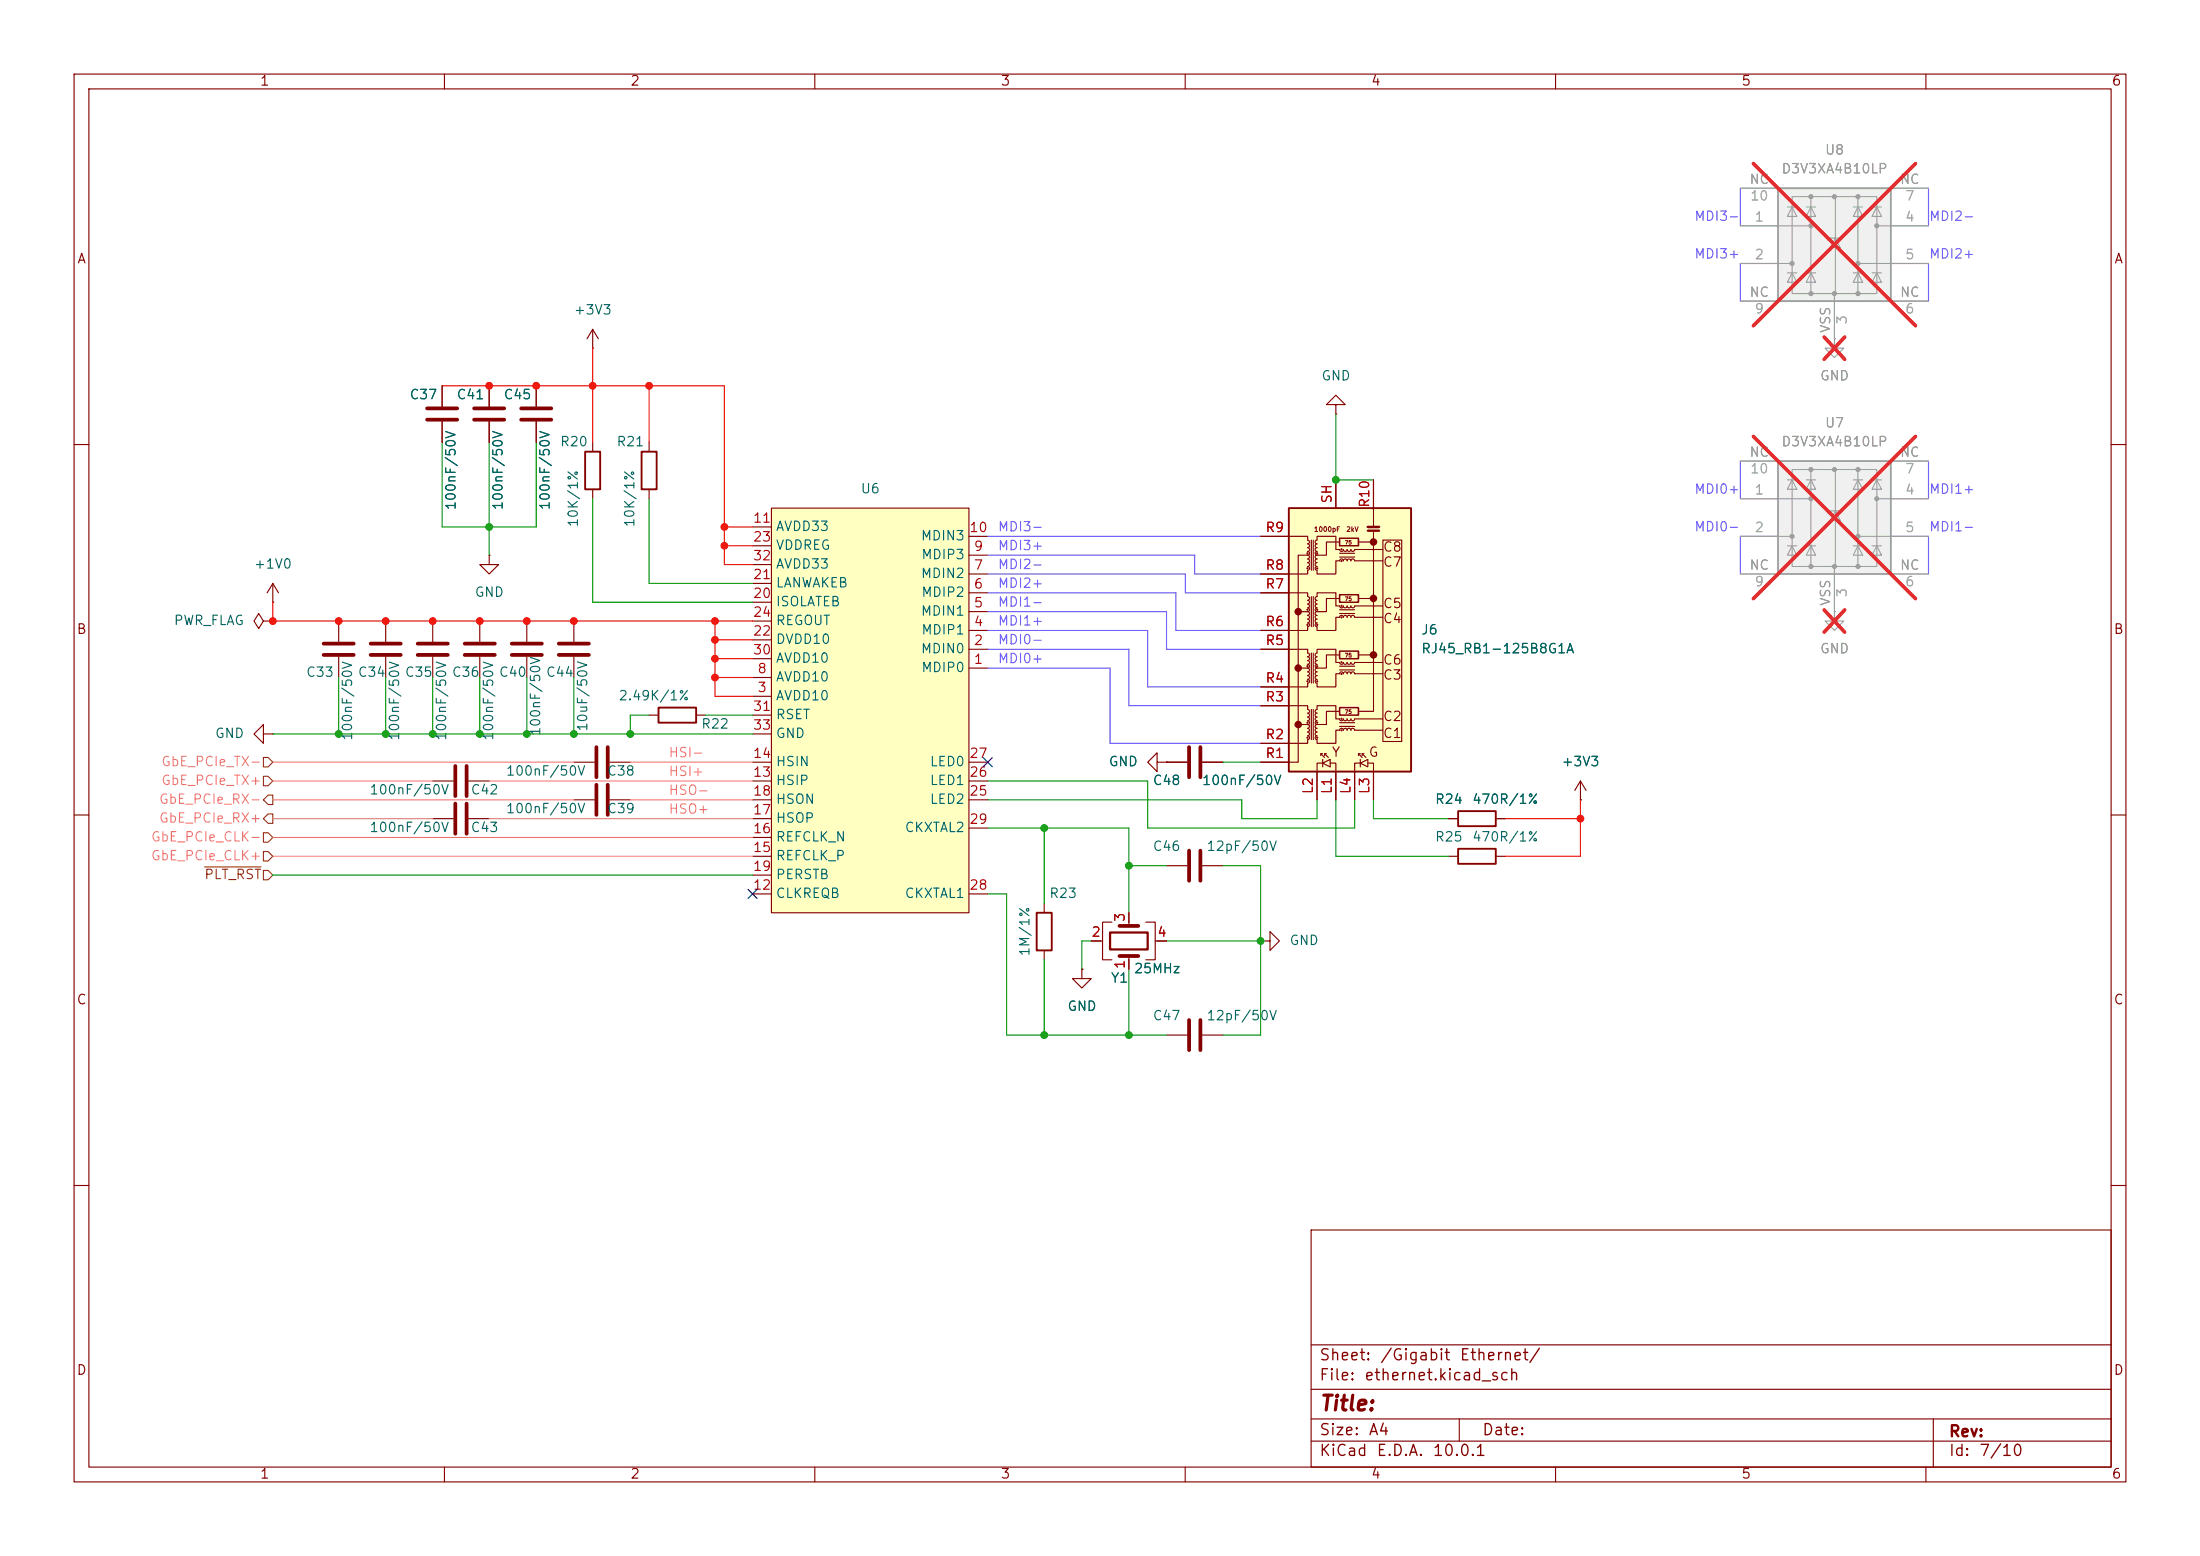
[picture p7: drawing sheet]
<svg xmlns="http://www.w3.org/2000/svg" width="297mm" height="210mm" viewBox="0 0 297 210" stroke-linecap="round" stroke-linejoin="round" font-family="sans-serif">
<g fill="none" stroke="#840000" stroke-width=".15">
<path d="M10 10h277v190h-277zM12 12h273v186h-273zM60 10v2M110 10v2M160 10v2M210 10v2M260 10v2M10 60h2M66 74.9v1.3h1.3l-1.3 1.3-1.2-1.3h1.2M66 74.9h.1M285 60h2M10 110h2"/>
<path d="M285 110h2M10 160h2M177 166h108v32h-108zM285 160h2M60 198v2M110 198v2M160 198v2M177 194.5h108M177 191.5h108M177 187.5h108M177 181.5h108M197 191.5v3"/>
<path d="M210 198v2M260 198v2M261 191.5v6.5"/>
</g>
<path d="M174 68.6h16.5v35.5h-16.5z" fill="#ffffc2"/>
<g fill="#840000" stroke="#840000" stroke-width=".51">
<circle cx="185.4" cy="88.4" r=".25"/>
<circle cx="185.4" cy="80.8" r=".25"/>
<circle cx="185.4" cy="73.2" r=".25"/>
<circle cx="175.3" cy="97.8" r=".25"/>
<circle cx="175.3" cy="90.2" r=".25"/>
<circle cx="175.3" cy="82.5" r=".25"/>
</g>
<g fill="none" stroke="#840000" stroke-width=".15">
<path d="M80 47h.1M80 44.5l-.8 1.2M80 44.5l.8 1.2M80 44.5v2.5M170.2 72.4h6.3v.5l.2 .1 .1 .1-.1 .2-.2 .1 .2 .1 .1 .2-.1 .1-.2 .1 .2 .1 .1 .2-.1 .2h-.2l.2 .1 .1 .2-.1 .2h-.2M176.5 74.9l.3 .2-.1 .2-.2 .1 .2 .1 .1 .3-.3 .1 .2 .1 .1 .2-.1 .2-.2 .1h.2l.1 .2-.1 .2-.2 .1v.5h-6.3M176.5 74.9h-1.2v28h-5.1M177 72.9v4.1M177.3 72.9v4.1M177.8 74.9l-.2 .1-.1 .2 .1 .2h.2l-.2 .1-.1 .2 .1 .2h.2l-.2 .1-.1 .2 .1 .2 .2 .1h-.2l-.1 .2 .1 .2 .2 .1v.5h2.5v-1.8h.5l.3-.3 .2 .1 .1 .2v-.2l.2-.1 .2 .1 .1 .2v-.2l.2-.1 .2 .1 .1 .2v-.2l.2-.1 .2 .1 .1 .2h3.8M180.3 64.8v3.8M180.8 73.2h-1.7v1.7h-1.3"/>
<path d="M180.8 74.7h2.1M180.8 75.2h2.1M183.4 73.2h2M185.4 71.6v24.4h-2M185.4 64.8v6.3M186.7 72.9h2.5v27.2h-2.5zM186.7 74.2h-3.8l-.1 .1-.2 .1-.2-.1v-.1l-.2 .2h-.2l-.1-.2-.1 .2h-.2l-.2-.2-.1 .2h-.2l-.3-.2h-.5v-1.8h-2.5v.5l-.2 .1-.1 .1 .1 .2 .2 .1-.2 .1-.1 .2 .1 .1 .2 .1-.2 .2v.2l.2 .1-.2 .1v.2l.2 .2M170.2 95.3h6.3v.5h.2l.1 .2-.1 .2-.2 .1h.2l.1 .2-.1 .2-.2 .1h.2l.1 .2-.1 .2-.2 .1M170.2 87.6h6.3v.5l.2 .1 .1 .2-.1 .2h-.2M170.2 80h6.3v.5l.2 .1 .1 .2-.1 .1-.2 .1 .2 .1 .1 .2-.1 .2h-.2l.2 .1 .1 .2-.1 .2h-.2l.2 .1 .1 .2-.1 .2-.2 .1M175.3 97.8h1.3l.2 .3-.3 .2M175.3 90.2h1.2"/>
<path d="M175.3 82.6h1.2M176.5 98.8l.3 .2-.1 .2-.2 .1 .2 .1 .1 .2-.1 .2h-.2v.5h-6.3M176.5 90.2l.3 .2-.1 .2-.2 .1 .2 .1 .1 .2-.3 .2 .2 .1 .1 .1-.1 .2-.2 .1 .2 .1 .1 .2-.1 .1-.2 .1v.5h-6.3M176.5 88.6l.3 .3-.1 .2-.2 .1 .2 .1 .1 .2-.3 .2h.2l.1 .2-.1 .2-.2 .1M176.5 82.6l.3 .2-.1 .2-.2 .1 .2 .1 .1 .2-.3 .2h.2l.1 .2-.1 .2-.2 .1h.2l.1 .2-.1 .2-.2 .1v.5h-6.3M176.5 98.3l.2 .1 .1 .1-.1 .2-.2 .1M176.5 97.3l.2 .1 .1 .1-.1 .2-.2 .1M177 80.5v4.1M177 88.1v4.1M177 95.8v4M177.3 80.5v4.1M177.3 88.1v4.1"/>
<path d="M177.3 95.8v4M177.8 98.3l-.2 .1-.1 .1 .1 .2 .2 .1-.2 .1-.1 .2 .1 .1 .2 .1-.2 .1-.1 .2 .1 .1 .2 .1v.5h2.5v-1.7h.5l.3-.3 .2 .1 .1 .2v-.2l.2-.1 .2 .1 .1 .2v-.2l.2-.1 .2 .1 .1 .2v-.2l.2-.1 .2 .1 .1 .2h3.8M177.8 90.2h-.2l-.1 .2 .1 .2 .2 .1h-.2l-.1 .2 .1 .2 .2 .1-.2 .1-.1 .1 .1 .2 .2 .1-.2 .1-.1 .2 .1 .1 .2 .1v.5h2.5v-1.8h.5l.3-.2h.2l.1 .2v-.1l.2-.1 .2 .1 .1 .1v-.1l.2-.1 .2 .1 .1 .1v-.1l.2-.1 .2 .1 .1 .1h3.8M177.8 82.5l-.2 .1-.1 .2 .1 .2 .2 .1h-.2l-.1 .2 .1 .2 .2 .1h-.2l-.1 .2 .1 .2 .2 .1-.2 .1-.1 .1 .1 .2 .2 .1v.5h2.5v-1.8h.5l.3-.2h.2l.1 .2v-.2h.2h.2l.1 .2v-.2h.2h.2l.1 .2v-.2h.2h.2l.1 .2h3.8M177.8 97.8l-.2 .1-.1 .1 .1 .2 .2 .1M177.8 97.3l-.2 .1v.1v.2l.2 .1M180.8 96h-1.7v1.8h-1.3M180.8 88.4h-1.7v1.8h-1.3l-.2-.2v-.2l.2-.1-.2-.2v-.3h.2l-.2-.2v-.2l.2-.2h-.2l-.1-.2 .1-.2 .2-.1v-.5h2.5v1.8h.5l.3 .3 .2-.1 .1-.2v.2l.2 .1 .2-.1 .1-.2v.2l.2 .1 .2-.1 .1-.2v.2l.2 .1 .2-.1 .1-.2h3.8M180.8 80.8h-1.7v1.8h-1.3M180.8 97.5h2.1M180.8 89.9h2.1M180.8 82.3h2.1"/>
<path d="M180.8 98h2.1M180.8 90.4h2.1M180.8 82.8h2.1M183.4 88.4h2M183.4 80.8h2M186.7 97h-3.8l-.1 .2-.2 .1-.2-.1v-.2l-.2 .3-.2-.1-.1-.2-.1 .2-.2 .1-.2-.3-.1 .2-.2 .1-.3-.3h-.5v-1.7h-2.5v.5h-.2l-.1 .2 .1 .2 .2 .1-.2 .2v.2l.2 .1-.2 .1v.2l.2 .2M186.7 81.8h-3.8l-.1 .2h-.2h-.2v-.2l-.2 .2h-.2l-.1-.2-.1 .2h-.2l-.2-.2-.1 .2h-.2l-.3-.2h-.5v-1.8h-2.5v.5l-.2 .1-.1 .2 .1 .2h.2l-.2 .1-.1 .2 .1 .2h.2l-.2 .2v.2l.2 .1-.2 .1v.2l.2 .3M178.3 101.7l.5 .5M178.6 103l1-.5v1zM178.6 101.7h-.3v.3M178.6 103h-.8v5M178.6 102.5v1"/>
<path d="M178.8 101.7l.5 .5M179.1 101.7h-.3v.3M179.6 103h.7v5M183.4 101.7l.5 .5M183.6 103l1.1-.5v1zM183.6 101.7h-.2v.3M183.6 103h-.7v5M183.6 102.5v1M183.9 101.7l.5 .5M184.1 101.7h-.2v.3M184.7 103h.7v5"/>
</g>
<path d="M174 68.6h16.5v35.5h-16.5z" fill="none" stroke="#840000" stroke-width=".25"/>
<path d="M184.7 71.6h1.5" fill="none" stroke="#840000" stroke-width=".3"/>
<path d="M184.7 71.1h1.5" fill="none" stroke="#840000" stroke-width=".33"/>
<path d="M180.8 72.6h2.6v1.1h-2.6zM180.8 95.5h2.6v1h-2.6zM180.8 87.9h2.6v1h-2.6zM180.8 80.3h2.6v1h-2.6z" fill="none" stroke="#840000" stroke-width=".2"/>
<g fill="#840000" stroke="#840000" stroke-width=".14">
<circle cx="181.1" cy="98.6" r=".08"/>
<circle cx="181.1" cy="97" r=".08"/>
<circle cx="181.1" cy="91" r=".08"/>
<circle cx="181.1" cy="89.4" r=".08"/>
<circle cx="181.1" cy="83.3" r=".08"/>
<circle cx="181.1" cy="81.8" r=".08"/>
<circle cx="181.1" cy="75.7" r=".08"/>
<circle cx="181.1" cy="74.1" r=".08"/>
<circle cx="177.8" cy="99.6" r=".08"/>
<circle cx="177.8" cy="97.5" r=".08"/>
<circle cx="177.8" cy="91.9" r=".08"/>
<circle cx="177.8" cy="89.9" r=".08"/>
<circle cx="177.8" cy="84.3" r=".08"/>
<circle cx="177.8" cy="82.3" r=".08"/>
<circle cx="177.8" cy="76.7" r=".08"/>
<circle cx="177.8" cy="74.7" r=".08"/>
<circle cx="176.5" cy="99.6" r=".08"/>
<circle cx="176.5" cy="97.5" r=".08"/>
<circle cx="176.5" cy="91.9" r=".08"/>
<circle cx="176.5" cy="89.9" r=".08"/>
<circle cx="176.5" cy="84.3" r=".08"/>
<circle cx="176.5" cy="82.3" r=".08"/>
<circle cx="176.5" cy="76.7" r=".08"/>
<circle cx="176.5" cy="74.7" r=".08"/>
</g>
<path d="M240 62.2h15.3v15.3h-15.3z" fill="#f0f0f0"/>
<g fill="none" stroke="#a1a1a1" stroke-width=".15">
<path d="M234.9 67.3h9.6M234.9 72.4h7M234.9 77.5h5.1M234.9 62.2h5.1M241.3 64.8h1.3M241.3 73.7h1.3M241.9 63.4h11.5v13.1h-11.5zM241.9 64.8l.7 1.2h-1.3zM241.9 73.7l.7 1.2h-1.3zM243.8 64.8h1.3M243.8 73.7h1.3M244.5 64.8l.6 1.2h-1.3z"/>
<path d="M244.5 73.7l.6 1.2h-1.3zM244.5 63.4v13.1M247.6 76.5v6.1M247.8 69l.6 1.2h-1.3zM247.8 63.4v13.1M248.8 68.7l-.4 .3h-1.3l-.3 .2M250.2 64.8h1.3M250.2 73.7h1.3M250.8 64.8l.7 1.2h-1.3zM250.8 73.7l.7 1.2h-1.3zM250.8 63.4v13.1M250.8 72.4h9.5"/>
<path d="M252.7 64.8h1.3M252.7 73.7h1.3M253.4 64.8l.6 1.2h-1.3zM253.4 73.7l.6 1.2h-1.3zM253.4 67.3h6.9M255.3 77.5h5M255.3 62.2h5"/>
</g>
<path d="M240 62.2h15.3v15.3h-15.3z" fill="none" stroke="#a1a1a1" stroke-width=".25"/>
<g fill="#a1a1a1" stroke="#a1a1a1" stroke-width=".15">
<circle cx="241.9" cy="72.4" r=".28"/>
<circle cx="244.5" cy="63.4" r=".28"/>
<circle cx="244.5" cy="67.3" r=".28"/>
<circle cx="244.5" cy="76.5" r=".28"/>
<circle cx="247.6" cy="63.4" r=".28"/>
<circle cx="247.6" cy="76.5" r=".28"/>
<circle cx="250.8" cy="63.4" r=".28"/>
<circle cx="250.8" cy="72.4" r=".28"/>
<circle cx="250.8" cy="76.5" r=".28"/>
<circle cx="253.4" cy="67.3" r=".28"/>
</g>
<path d="M236.7 58.9l21.9 21.9M258.6 58.9l-21.9 21.9" fill="none" stroke="#e12e31" stroke-width=".46"/>
<path d="M104.1 68.6h26.7v54.6h-26.7z" fill="#ffffc2"/>
<g fill="none" stroke="#840000" stroke-width=".15">
<path d="M80 59.7v1.3M180.3 54.6h1.3l-1.3-1.3-1.2 1.3h1.2v1.3M180.3 55.9h.1M80 66v1.3M101.6 71.1h2.5M101.6 78.7h2.5M101.6 73.7h2.5M101.6 76.2h2.5M104.1 68.6h26.7v54.6h-26.7zM130.8 77.5h2.5M130.8 74.9h2.5M130.8 72.4h2.5"/>
<path d="M64.8 83.8v2.8M64.8 88.6v2.8M71.1 83.8v2.8M71.1 88.6v2.8M77.5 83.8v2.8M77.5 88.6v2.8M101.6 94h2.5M101.6 91.4h2.5M101.6 81.3h2.5M101.6 86.4h2.5M101.6 83.8h2.5M101.6 88.9h2.5"/>
<path d="M101.6 96.5h2.5M101.6 99.1h2.5M130.8 90.2h2.5M130.8 87.6h2.5M130.8 85.1h2.5M130.8 82.6h2.5M130.8 80h2.5M58.4 105.4h2.8M63.2 105.4h2.8M101.6 105.4h2.5M101.6 102.9h2.5M101.6 115.6h2.5"/>
<path d="M101.6 113h2.5M101.6 110.5h2.5M101.6 108h2.5M101.6 118.1h2.5M130.8 105.4h2.5M130.8 102.9h2.5M130.8 108h2.5M130.8 111.8h2.5M156.2 102.9v-1.3l-1.3 1.3 1.3 1.2v-1.2h1.3M157.5 102.9h.1M157.5 102.9h2.8M162.3 102.9h2.8"/>
<path d="M195.6 115.6h1.2M195.6 110.5h1.2M201.9 115.6h1.3M201.9 110.5h1.3M213.4 108h.1M213.4 105.4l-.8 1.3M213.4 105.4l.7 1.3M213.4 105.4v2.6M101.6 120.7h2.5M130.8 120.7h2.5M141 121.9v1.3M141 128.3v1.2"/>
<path d="M146 130.8v1.3h1.3l-1.3 1.3-1.2-1.3h1.2M146 130.8h.1M157.5 139.7h2.8M162.3 139.7h2.8M170.2 127h1.2v-1.3l1.3 1.3-1.3 1.3v-1.3M170.2 127h.1"/>
</g>
<path d="M62.7 88.4h4.1M62.7 86.9h4.1M69.1 88.4h4.1M69.1 86.9h4.1M75.4 88.4h4.1M75.4 86.9h4.1M61.5 103.4v4M63 103.4v4M160.5 100.8v4.1M162.1 100.8v4.1M160.5 137.7v4M162.1 137.7v4" fill="none" stroke="#840000" stroke-width=".51"/>
<path d="M79 61h2v5h-2zM196.8 114.6h5.1v2h-5.1zM196.8 109.5h5.1v2h-5.1zM140 123.2h2v5.1h-2z" fill="none" stroke="#840000" stroke-width=".25"/>
<path d="M247.6 82.6v1.2h1.3l-1.3 1.3-1.2-1.3h1.2M247.6 82.6h.1" fill="none" stroke="#a1a1a1" stroke-width=".15"/>
<path d="M246.3 82.3l2.7 3M249 82.3l-2.7 3" fill="none" stroke="#e12e31" stroke-width=".46"/>
<path d="M240 25.4h15.3v15.2h-15.3z" fill="#f0f0f0"/>
<g fill="none" stroke="#a1a1a1" stroke-width=".15">
<path d="M234.9 30.5h9.6M234.9 35.6h7M234.9 25.4h5.1M241.3 27.9h1.3M241.3 36.8h1.3M241.9 26.5h11.5v13.1h-11.5zM241.9 27.9l.7 1.3h-1.3zM241.9 36.8l.7 1.3h-1.3zM243.8 27.9h1.3M243.8 36.8h1.3M244.5 27.9l.6 1.3h-1.3zM244.5 36.8l.6 1.3h-1.3z"/>
<path d="M244.5 26.5v13.1M247.6 39.6v6.1M247.8 32.1l.6 1.3h-1.3zM247.8 26.5v13.1M248.8 31.9l-.4 .2h-1.3l-.3 .3M250.2 27.9h1.3M250.2 36.8h1.3M250.8 27.9l.7 1.3h-1.3zM250.8 36.8l.7 1.3h-1.3zM250.8 26.5v13.1M250.8 35.6h9.5M252.7 27.9h1.3"/>
<path d="M252.7 36.8h1.3M253.4 27.9l.6 1.3h-1.3zM253.4 36.8l.6 1.3h-1.3zM253.4 30.5h6.9M255.3 25.4h5M234.9 40.6h5.1M247.6 45.7v1.3h1.3l-1.3 1.3-1.2-1.3h1.2M247.6 45.7h.1M255.3 40.6h5M234.9 67.3h5.1M234.9 72.4h5.1M234.9 77.5h5.1"/>
<path d="M234.9 62.2h5.1M247.6 77.5v5.1M255.3 67.3h5M255.3 72.4h5M255.3 77.5h5M255.3 62.2h5M247.6 82.6h.1"/>
</g>
<path d="M240 25.4h15.3v15.2h-15.3z" fill="none" stroke="#a1a1a1" stroke-width=".25"/>
<g fill="#a1a1a1" stroke="#a1a1a1" stroke-width=".15">
<circle cx="241.9" cy="35.6" r=".28"/>
<circle cx="244.5" cy="26.5" r=".28"/>
<circle cx="244.5" cy="30.5" r=".28"/>
<circle cx="244.5" cy="39.6" r=".28"/>
<circle cx="247.6" cy="26.5" r=".28"/>
<circle cx="247.6" cy="39.6" r=".28"/>
<circle cx="250.8" cy="26.5" r=".28"/>
<circle cx="250.8" cy="35.6" r=".28"/>
<circle cx="250.8" cy="39.6" r=".28"/>
<circle cx="253.4" cy="30.5" r=".28"/>
</g>
<path d="M236.7 22.1l21.9 21.9M258.6 22.1l-21.9 21.9M236.7 58.9l21.9 21.9M246.3 45.5l2.7 3M249 45.5l-2.7 3M258.6 58.9l-21.9 21.9M246.3 82.3l2.7 3M249 82.3l-2.7 3" fill="none" stroke="#e12e31" stroke-width=".46"/>
<g fill="none" stroke="#840000" stroke-width=".51">
<path d="M57.7 56.6h4M57.7 55.1h4M64 56.6h4.1M64 55.1h4.1M70.4 56.6h4M70.4 55.1h4M43.7 88.4h4.1M43.7 86.9h4.1M50 88.4h4.1M50 86.9h4.1M56.4 88.4h4.1M56.4 86.9h4.1"/>
<path d="M61.5 108.5v4M63 108.5v4M80.5 100.8v4.1M80.5 105.9v4.1M82 100.8v4.1M82 105.9v4.1M160.5 114.8v4.1M162.1 114.8v4.1M151.1 129h2.6M151.1 125h2.6"/>
</g>
<g fill="none" stroke="#840000" stroke-width=".15">
<path d="M59.7 52.1v2.8M59.7 56.9v2.8M66 52.1v2.8M66 56.9v2.8M72.4 52.1v2.8M72.4 56.9v2.8M87.6 59.7v1.3M36.8 78.7l-.7 1.3M36.8 78.7l.8 1.3M36.8 78.7v2.6M87.6 66v1.3M170.2 77.5h3.8"/>
<path d="M170.2 72.4h3.8M180.3 64.8v3.8M185.4 64.8v3.8M35.6 99.1v-1.3l-1.3 1.3 1.3 1.2v-1.2h1.2M35.6 83.8l-.7-1-.6 1 .6 1 .7-1h1.2M36.8 99.1h.1M36.8 83.8h.1M36.8 81.3h.1M45.7 83.8v2.8M45.7 88.6v2.8M52.1 83.8v2.8M52.1 88.6v2.8"/>
<path d="M58.4 83.8v2.8M58.4 88.6v2.8M87.6 96.5h1.3M94 96.5h1.2M170.2 95.3h3.8M170.2 92.7h3.8M170.2 87.6h3.8M170.2 85.1h3.8M170.2 80h3.8M58.4 110.5h2.8M63.2 110.5h2.8M77.5 108h2.8"/>
<path d="M77.5 102.9h2.8M82.3 108h2.8M82.3 102.9h2.8M157.5 102.9h.1M157.5 102.9h2.8M157.5 116.8h2.8M162.3 102.9h2.8M162.3 116.8h2.8M170.2 102.9h3.8M170.2 100.3h3.8M177.8 104.1v3.9M180.3 104.1v3.9"/>
<path d="M182.9 104.1v3.9M185.4 104.1v3.9M195.6 110.5h1.2M201.9 110.5h1.3M213.4 108h.1M146 130.8h.1M147.3 127h1.5M150.1 124.5h-1.3v5h1.3M152.4 123.2v1.8M152.4 129v1.8M154.7 124.5h1.3v5h-1.3M156 127h1.5"/>
</g>
<path d="M149.9 125.9h5v2.2h-5z" fill="none" stroke="#840000" stroke-width=".3"/>
<path d="M86.6 61h2v5h-2zM88.9 95.5h5.1v2h-5.1z" fill="none" stroke="#840000" stroke-width=".25"/>
<path d="M27.6 117h7.6M35.6 114.9h.6l.6 .7-.6 .6h-.6zM35.6 117.5h.6l.6 .6-.6 .6h-.6zM35.6 112.4h.6l.6 .6-.6 .7h-.6zM35.6 104.8h.6l.6 .6-.6 .6h-.6zM35.6 102.2h.6l.6 .7-.6 .6h-.6zM36.2 109.9h.6v1.2h-.6l-.6-.6zM36.2 107.3h.6v1.3h-.6l-.6-.6z" fill="none" stroke="#725600" stroke-width=".15"/>
<path d="M59.7 52.1h38.1v24.1h3.8M80 47v12.7M87.6 52.1v7.6M97.8 73.7h3.8M97.8 71.1h3.8M36.8 81.3v2.5h64.8M96.5 83.8v10.2h5.1M96.5 86.4h5.1M96.5 88.9h5.1M96.5 91.4h5.1M203.2 110.5h10.2M213.4 108v7.6h-10.2" fill="none" stroke="#ff0f00" stroke-width=".15"/>
<g fill="none" stroke="#6957ff" stroke-width=".15">
<path d="M234.9 25.4v5.1M234.9 35.6v5M260.3 25.4v5.1M260.3 35.6v5M133.3 77.5h26.7v2.5h10.2M133.3 74.9h28v2.6h8.9M133.3 72.4h36.9M234.9 62.2v5.1M234.9 72.4v5.1M260.3 62.2v5.1M260.3 72.4v5.1M133.3 90.2h16.6v10.1h20.3"/>
<path d="M133.3 87.6h19.1v7.7h17.8M133.3 85.1h21.6v7.6h15.3M133.3 82.6h24.2v5h12.7M133.3 80h25.4v5.1h11.5"/>
</g>
<g fill="none" stroke="#009600" stroke-width=".15">
<path d="M59.7 59.7v11.4h12.7v-11.4M66 59.7v15.2M180.3 55.9v8.9h5.1M80 67.3v14h21.6M87.6 67.3v11.4h14M36.8 99.1h64.8M45.7 91.4v7.7M52.1 91.4v7.7M58.4 91.4v7.7M64.8 91.4v7.7M71.1 91.4v7.7M77.5 91.4v7.7"/>
<path d="M87.6 96.5h-2.5v2.6M95.2 96.5h6.4M36.8 118.1h64.8M133.3 105.4h21.6v6.4h28v-3.8M133.3 108h34.3v2.5h10.2v-2.5M133.3 111.8h19.1v11.4M141 111.8v10.1M152.4 116.8h5.1M165.1 116.8h5.1v22.9h-5.1M165.1 102.9h5.1M180.3 108v7.6h15.3M185.4 108v2.5h10.2"/>
<path d="M133.3 120.7h2.6v19h21.6M141 129.5v10.2M147.3 127h-1.3v3.8M152.4 130.8v8.9M157.5 127h12.7"/>
</g>
<path d="M36.8 110.5h21.6M36.8 102.9h40.7M36.8 108h40.7M36.8 105.4h21.6M36.8 113h64.8M36.8 115.6h64.8M66 110.5h35.6M66 105.4h35.6M85.1 102.9h16.5M85.1 108h16.5" fill="none" stroke="#ff7879" stroke-width=".15"/>
<path d="M132.7 102.3l1.3 1.2M134 102.3l-1.3 1.2M101 120l1.2 1.3M102.2 120l-1.2 1.3" fill="none" stroke="#000084" stroke-width=".15"/>
<g fill="#009600" stroke="#009600" stroke-width=".14">
<circle cx="85.1" cy="99.1" r=".46"/>
<circle cx="77.5" cy="99.1" r=".46"/>
<circle cx="66" cy="71.1" r=".46"/>
<circle cx="45.7" cy="99.1" r=".46"/>
<circle cx="71.1" cy="99.1" r=".46"/>
<circle cx="152.4" cy="139.7" r=".46"/>
<circle cx="141" cy="139.7" r=".46"/>
<circle cx="170.2" cy="127" r=".46"/>
<circle cx="180.3" cy="64.8" r=".46"/>
<circle cx="141" cy="111.8" r=".46"/>
<circle cx="152.4" cy="116.8" r=".46"/>
<circle cx="58.4" cy="99.1" r=".46"/>
<circle cx="64.8" cy="99.1" r=".46"/>
<circle cx="52.1" cy="99.1" r=".46"/>
</g>
<g fill="#ff0f00" stroke="#ff0f00" stroke-width=".14">
<circle cx="97.8" cy="71.1" r=".46"/>
<circle cx="97.8" cy="73.7" r=".46"/>
<circle cx="96.5" cy="83.8" r=".46"/>
<circle cx="96.5" cy="88.9" r=".46"/>
<circle cx="96.5" cy="86.4" r=".46"/>
<circle cx="96.5" cy="91.4" r=".46"/>
<circle cx="64.8" cy="83.8" r=".46"/>
<circle cx="58.4" cy="83.8" r=".46"/>
<circle cx="87.6" cy="52.1" r=".46"/>
<circle cx="72.4" cy="52.1" r=".46"/>
<circle cx="66" cy="52.1" r=".46"/>
<circle cx="80" cy="52.1" r=".46"/>
<circle cx="77.5" cy="83.8" r=".46"/>
<circle cx="71.1" cy="83.8" r=".46"/>
<circle cx="213.4" cy="110.5" r=".46"/>
<circle cx="52.1" cy="83.8" r=".46"/>
<circle cx="45.7" cy="83.8" r=".46"/>
<circle cx="36.8" cy="83.8" r=".46"/>
</g>
<text font-size="2" fill="#840000" x="178" y="190.9">Title:</text>
<g font-size="1.5" fill="#840000">
<text x="178" y="184">Sheet:</text>
<text x="186.2" y="184">/Gigabit</text>
<text x="197" y="184">Ethernet/</text>
<text x="178" y="186.7">File:</text>
<text x="184.1" y="186.7">ethernet.kicad_sch</text>
<text x="178" y="196.9">KiCad</text>
<text x="178" y="194.1">Size:</text>
<text x="184.7" y="194.1">A4</text>
<text x="185.7" y="196.9">E.D.A.</text>
<text x="193.3" y="196.9">10.0.1</text>
<text x="200" y="194.1">Date:</text>
<text x="263" y="194.3">Rev:</text>
<text x="263" y="196.9">Id:</text>
<text x="267.1" y="196.9">7/10</text>
</g>
<g font-size="1.3" fill="#840000">
<text x="35" y="11.9">1</text>
<text x="85" y="11.9">2</text>
<text x="135" y="11.9">3</text>
<text x="185" y="11.9">4</text>
<text x="235" y="11.9">5</text>
<text x="285" y="11.9">6</text>
<text x="10.3" y="35.9">A</text>
<text x="285.3" y="35.9">A</text>
<text x="186.6" y="76.8">C7</text>
<text x="186.6" y="74.8">C8</text>
<text x="186.6" y="82.4">C5</text>
<text x="10.3" y="85.9">B</text>
<text x="186.6" y="84.4">C4</text>
<text x="285.3" y="85.9">B</text>
<text x="186.6" y="92">C3</text>
<text x="186.6" y="90">C6</text>
<text x="186.6" y="99.9">C1</text>
<text x="186.6" y="97.6">C2</text>
<text x="179.7" y="102.5">Y</text>
<text x="184.7" y="102.5">G</text>
<text x="10.3" y="135.9">C</text>
<text x="285.3" y="135.9">C</text>
<text x="10.3" y="185.9">D</text>
<text x="285.3" y="185.9">D</text>
<text x="35" y="199.9">1</text>
<text x="85" y="199.9">2</text>
<text x="135" y="199.9">3</text>
<text x="185" y="199.9">4</text>
<text x="235" y="199.9">5</text>
<text x="285" y="199.9">6</text>
</g>
<g font-size="1.3" fill="#989898">
<text x="240.4" y="23.7">D3V3XA4B10LP</text>
<text x="246.3" y="21.2">U8</text>
<text x="236.1" y="25.1">NC</text>
<text x="256.4" y="25.1">NC</text>
<text x="236.1" y="40.4">NC</text>
<text x="256.4" y="40.4">NC</text>
<text x="247.4" y="45" transform="rotate(-90 247.4 45)">VSS</text>
<text x="245.6" y="51.7">GND</text>
<text x="246.3" y="58">U7</text>
<text x="236.1" y="62">NC</text>
<text x="240.4" y="60.6">D3V3XA4B10LP</text>
<text x="256.4" y="62">NC</text>
<text x="236.1" y="77.2">NC</text>
<text x="256.4" y="77.2">NC</text>
<text x="247.4" y="81.9" transform="rotate(-90 247.4 81.9)">VSS</text>
<text x="245.6" y="88.5">GND</text>
</g>
<g font-size="1.3" fill="#aaa">
<text x="236.2" y="27.4">10</text>
<text x="257.1" y="27.4">7</text>
<text x="236.8" y="30.2">1</text>
<text x="236.8" y="35.3">2</text>
<text x="257.1" y="30.2">4</text>
<text x="257.1" y="35.3">5</text>
<text x="236.8" y="42.6">9</text>
<text x="249.6" y="43.9" transform="rotate(-90 249.6 43.9)">3</text>
<text x="257.1" y="42.6">6</text>
<text x="236.2" y="64.2">10</text>
<text x="257.1" y="64.2">7</text>
<text x="236.8" y="67.1">1</text>
<text x="257.1" y="67.1">4</text>
<text x="236.8" y="72.1">2</text>
<text x="257.1" y="72.1">5</text>
<text x="236.8" y="79.5">9</text>
<text x="249.6" y="80.7" transform="rotate(-90 249.6 80.7)">3</text>
<text x="257.1" y="79.5">6</text>
</g>
<g font-size="1.3" fill="#6957ff">
<text x="228.6" y="30.1">MDI3-</text>
<text x="228.6" y="35.2">MDI3+</text>
<text x="260.3" y="35.2">MDI2+</text>
<text x="260.3" y="30.1">MDI2-</text>
<text x="228.6" y="67">MDI0+</text>
<text x="260.3" y="67">MDI1+</text>
<text x="134.6" y="74.6">MDI3+</text>
<text x="134.6" y="77.1">MDI2-</text>
<text x="134.6" y="72">MDI3-</text>
<text x="228.6" y="72">MDI0-</text>
<text x="260.3" y="72">MDI1-</text>
<text x="134.6" y="79.7">MDI2+</text>
<text x="134.6" y="82.2">MDI1-</text>
<text x="134.6" y="89.8">MDI0+</text>
<text x="134.6" y="84.7">MDI1+</text>
<text x="134.6" y="87.3">MDI0-</text>
</g>
<g font-size="1.3" fill="#006464">
<text x="77.4" y="42.8">+3V3</text>
<text x="178.3" y="51.7">GND</text>
<text x="55.2" y="54.2">C37</text>
<text x="61.6" y="54.2">C41</text>
<text x="67.9" y="54.2">C45</text>
<text x="75.5" y="60.6">R20</text>
<text x="83.1" y="60.6">R21</text>
<text x="61.8" y="69" transform="rotate(-90 61.8 69)">100nF/50V</text>
<text x="68.2" y="69" transform="rotate(-90 68.2 69)">100nF/50V</text>
<text x="74.5" y="69" transform="rotate(-90 74.5 69)">100nF/50V</text>
<text x="78.3" y="71.3" transform="rotate(-90 78.3 71.3)">10K/1%</text>
<text x="86" y="71.3" transform="rotate(-90 86 71.3)">10K/1%</text>
<text x="104.6" y="72">AVDD33</text>
<text x="116.1" y="66.9">U6</text>
<text x="34.2" y="77.1">+1V0</text>
<text x="104.6" y="74.5">VDDREG</text>
<text x="104.6" y="77.1">AVDD33</text>
<text x="124.2" y="73.3">MDIN3</text>
<text x="124.3" y="75.8">MDIP3</text>
<text x="64" y="80.9">GND</text>
<text x="104.6" y="82.1">ISOLATEB</text>
<text x="104.6" y="79.6">LANWAKEB</text>
<text x="124.2" y="83.4">MDIN1</text>
<text x="124.2" y="78.3">MDIN2</text>
<text x="124.3" y="80.9">MDIP2</text>
<text x="23.4" y="84.7">PWR_FLAG</text>
<text x="104.6" y="87.2">DVDD10</text>
<text x="104.6" y="84.7">REGOUT</text>
<text x="104.6" y="89.8">AVDD10</text>
<text x="124.2" y="88.5">MDIN0</text>
<text x="124.3" y="86">MDIP1</text>
<text x="191.8" y="86">J6</text>
<text x="191.8" y="88.5">RJ45_RB1-125B8G1A</text>
<text x="41.2" y="91.7">C33</text>
<text x="48.2" y="91.7">C34</text>
<text x="54.6" y="91.7">C35</text>
<text x="60.9" y="91.7">C36</text>
<text x="67.3" y="91.7">C40</text>
<text x="73.6" y="91.7">C44</text>
<text x="83.4" y="94.8">2.49K/1%</text>
<text x="104.6" y="94.8">AVDD10</text>
<text x="104.6" y="92.3">AVDD10</text>
<text x="124.3" y="91">MDIP0</text>
<text x="28.9" y="99.9">GND</text>
<text x="47.9" y="100.1" transform="rotate(-90 47.9 100.1)">100nF/50V</text>
<text x="54.2" y="100.1" transform="rotate(-90 54.2 100.1)">100nF/50V</text>
<text x="60.6" y="100.1" transform="rotate(-90 60.6 100.1)">100nF/50V</text>
<text x="66.9" y="100.1" transform="rotate(-90 66.9 100.1)">100nF/50V</text>
<text x="73.3" y="99.4" transform="rotate(-90 73.3 99.4)">100nF/50V</text>
<text x="79.6" y="98.8" transform="rotate(-90 79.6 98.8)">10uF/50V</text>
<text x="94.6" y="98.7">R22</text>
<text x="104.6" y="97.4">RSET</text>
<text x="104.6" y="99.9">GND</text>
<text x="49.8" y="107.5">100nF/50V</text>
<text x="63.5" y="107.5">C42</text>
<text x="68.2" y="105">100nF/50V</text>
<text x="81.9" y="105">C38</text>
<text x="104.6" y="106.3">HSIP</text>
<text x="104.6" y="103.7">HSIN</text>
<text x="125.4" y="106.3">LED1</text>
<text x="125.4" y="103.7">LED0</text>
<text x="149.6" y="103.7">GND</text>
<text x="155.5" y="106.3">C48</text>
<text x="162.2" y="106.3">100nF/50V</text>
<text x="210.7" y="103.7">+3V3</text>
<text x="49.8" y="112.6">100nF/50V</text>
<text x="63.5" y="112.6">C43</text>
<text x="68.2" y="110.1">100nF/50V</text>
<text x="81.9" y="110.1">C39</text>
<text x="104.6" y="113.9">REFCLK_N</text>
<text x="104.6" y="111.4">HSOP</text>
<text x="104.6" y="108.8">HSON</text>
<text x="122.1" y="112.6">CKXTAL2</text>
<text x="125.4" y="108.8">LED2</text>
<text x="193.6" y="113.9">R25</text>
<text x="193.6" y="108.8">R24</text>
<text x="198.7" y="113.9">470R/1%</text>
<text x="198.7" y="108.8">470R/1%</text>
<text x="104.6" y="116.4">REFCLK_P</text>
<text x="104.6" y="119">PERSTB</text>
<text x="155.5" y="115.2">C46</text>
<text x="162.8" y="115.2">12pF/50V</text>
<text x="104.6" y="121.5">CLKREQB</text>
<text x="122.1" y="121.5">CKXTAL1</text>
<text x="141.6" y="121.5">R23</text>
<text x="139.3" y="129.2" transform="rotate(-90 139.3 129.2)">1M/1%</text>
<text x="153" y="131.7">25MHz</text>
<text x="174" y="127.9">GND</text>
<text x="144" y="136.8">GND</text>
<text x="149.9" y="132.9">Y1</text>
<text x="155.5" y="138">C47</text>
<text x="162.8" y="138">12pF/50V</text>
</g>
<g font-size="1.3" fill="#a90000">
<text x="101.6" y="70.9">11</text>
<text x="180.1" y="68" transform="rotate(-90 180.1 68)">SH</text>
<text x="185.2" y="68.6" transform="rotate(-90 185.2 68.6)">R10</text>
<text x="101.6" y="73.4">23</text>
<text x="101.6" y="75.9">32</text>
<text x="130.8" y="72.1">10</text>
<text x="131.4" y="77.2">7</text>
<text x="131.4" y="74.7">9</text>
<text x="170.7" y="77.2">R8</text>
<text x="170.7" y="72.1">R9</text>
<text x="101.6" y="81">20</text>
<text x="101.6" y="78.5">21</text>
<text x="101.6" y="83.6">24</text>
<text x="131.4" y="82.3">5</text>
<text x="131.4" y="79.8">6</text>
<text x="170.7" y="79.8">R7</text>
<text x="101.6" y="86.1">22</text>
<text x="101.6" y="88.6">30</text>
<text x="131.4" y="89.9">1</text>
<text x="131.4" y="87.4">2</text>
<text x="131.4" y="84.8">4</text>
<text x="170.7" y="87.4">R5</text>
<text x="170.7" y="84.8">R6</text>
<text x="102.2" y="93.7">3</text>
<text x="102.2" y="91.2">8</text>
<text x="170.7" y="95">R3</text>
<text x="170.7" y="92.5">R4</text>
<text x="101.6" y="96.3">31</text>
<text x="101.6" y="98.8">33</text>
<text x="170.7" y="100.1">R2</text>
<text x="101.6" y="105.2">13</text>
<text x="101.6" y="102.6">14</text>
<text x="101.6" y="107.7">18</text>
<text x="130.8" y="107.7">25</text>
<text x="130.8" y="105.2">26</text>
<text x="130.8" y="102.6">27</text>
<text x="170.7" y="102.6">R1</text>
<text x="177.5" y="107.3" transform="rotate(-90 177.5 107.3)">L2</text>
<text x="180.1" y="107.3" transform="rotate(-90 180.1 107.3)">L1</text>
<text x="182.6" y="107.3" transform="rotate(-90 182.6 107.3)">L4</text>
<text x="185.2" y="107.3" transform="rotate(-90 185.2 107.3)">L3</text>
<text x="101.6" y="112.8">16</text>
<text x="101.6" y="110.2">17</text>
<text x="130.8" y="111.5">29</text>
<text x="101.6" y="115.3">15</text>
<text x="101.6" y="117.9">19</text>
<text x="101.6" y="120.4">12</text>
<text x="130.8" y="120.4">28</text>
<text x="152.1" y="124.5" transform="rotate(-90 152.1 124.5)">3</text>
<text x="147.2" y="126.7">2</text>
<text x="152.1" y="130.9" transform="rotate(-90 152.1 130.9)">1</text>
<text x="156.1" y="126.7">4</text>
</g>
<g font-size="1.3" fill="#ff7879">
<text x="21.7" y="106.3">GbE_PCIe_TX+</text>
<text x="21.7" y="103.7">GbE_PCIe_TX-</text>
<text x="90.2" y="105.1">HSI+</text>
<text x="90.2" y="107.6">HSO-</text>
<text x="90.2" y="102.5">HSI-</text>
<text x="20.3" y="113.9">GbE_PCIe_CLK-</text>
<text x="21.4" y="111.4">GbE_PCIe_RX+</text>
<text x="21.4" y="108.8">GbE_PCIe_RX-</text>
<text x="90.2" y="110.1">HSO+</text>
<text x="20.3" y="116.4">GbE_PCIe_CLK+</text>
</g>
<text font-size="1.3" fill="#725600" x="27.5" y="119">PLT_RST</text>
<g font-size=".6" fill="#840000">
<text x="177.3" y="71.9">1000pF</text>
<text x="181.7" y="71.9">2kV</text>
</g>
<g font-size=".5" fill="#840000">
<text x="181.5" y="73.6">75</text>
<text x="181.5" y="81.2">75</text>
<text x="181.5" y="88.8">75</text>
<text x="181.5" y="96.5">75</text>
</g>
</svg>
